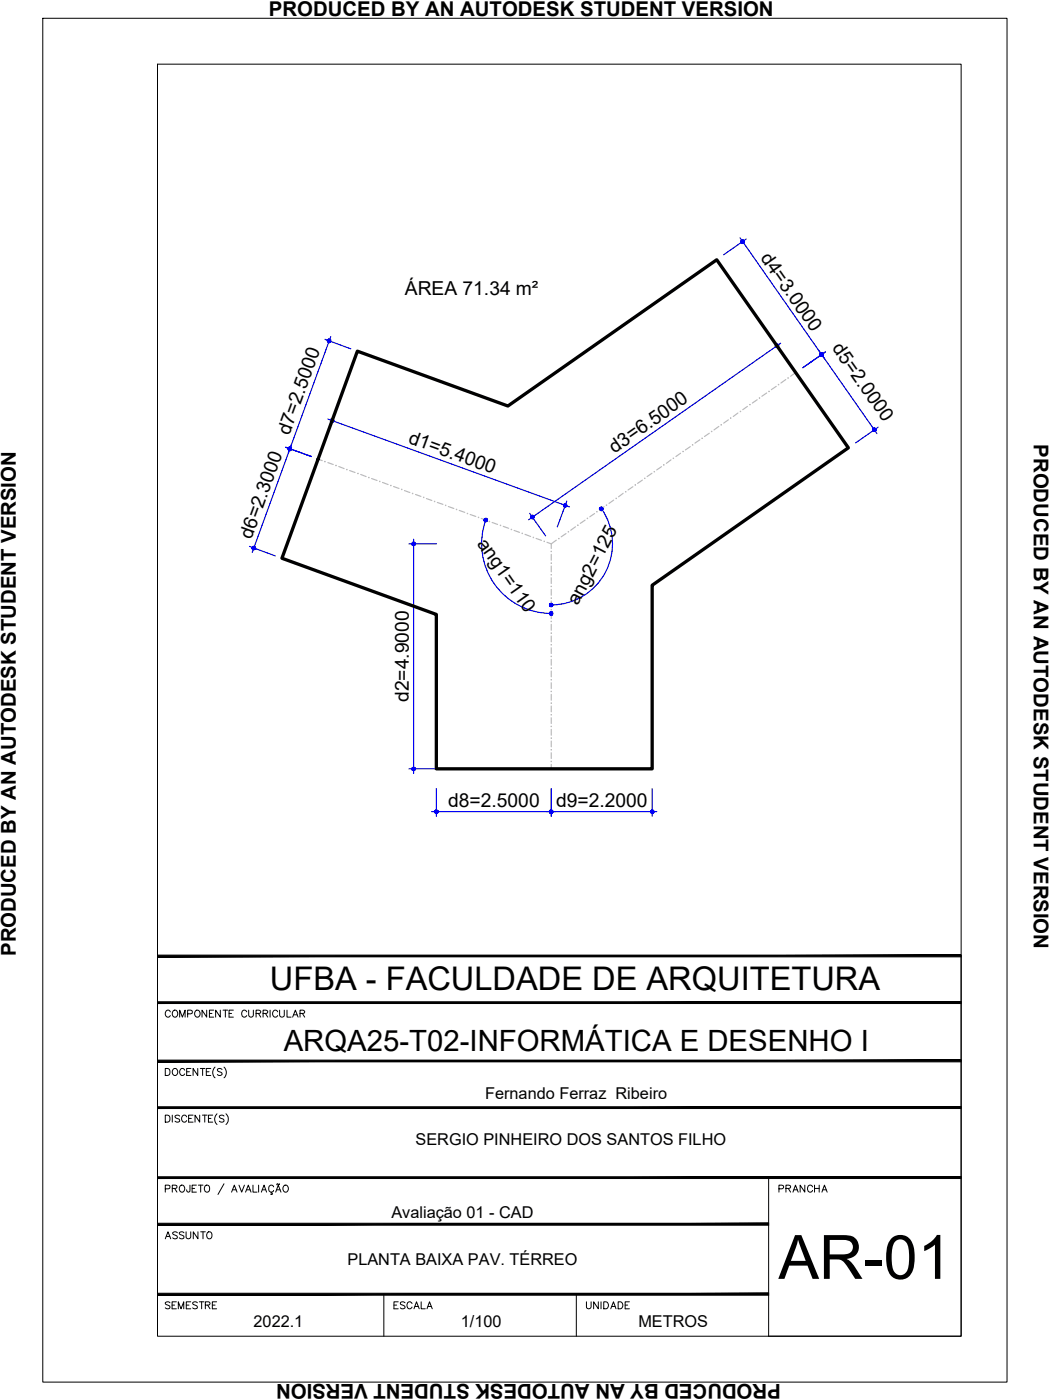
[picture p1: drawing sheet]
<svg xmlns="http://www.w3.org/2000/svg" width="229mm" height="305mm" viewBox="0 0 229 305" stroke-linecap="round" stroke-linejoin="round" font-family="sans-serif">
<!-- layer: ARQ_EIXO CINZA 04 -->
<g fill="none" stroke="#bababa" stroke-width=".25">
<path d="M69.3 99.9l.8 .4M148.2 98.7l-1 .7M150.3 97.2l-1.1 .8M152.4 95.8l-1.1 .7M154.4 94.3l-1 .7M156.5 92.8l-1.1 .8M158.6 91.4l-1 .7M160.7 89.9l-1.1 .8M162.7 88.5l-1 .7M164.8 87l-1 .8M166.9 85.6l-1 .7M169 84.1l-1.1 .7"/>
<path d="M171.1 82.6l-1.1 .8M173.2 81.1l-1.1 .8M71.4 100.7l1.2 .4M73.7 101.6l1.2 .4M76.1 102.4l1.2 .5M78.5 103.3l1.2 .5M80.9 104.2l1.2 .4M83.3 105l1.2 .5M85.7 105.9l1.2 .4M88.1 106.8l1.1 .4M90.5 107.7l1.2 .4M92.8 108.5l1.2 .5"/>
<path d="M95.2 109.4l1.2 .4M97.6 110.3l1.2 .4M100 111.1l1.2 .4M102.4 112l1.2 .4M104.8 112.9l1.2 .4M107.1 113.7l1.2 .5M109.6 114.6l1.1 .4M111.9 115.5l1.2 .4M114.3 116.3l1.2 .5M116.7 117.2l1.2 .4M119.1 118.1l.9 .3M121.1 117.6l-1.1 .8v1"/>
<path d="M123.2 116.2l-1 .7M125.3 114.7l-1.1 .7M127.4 113.2l-1.1 .8M129.5 111.8l-1.1 .7M131.5 110.3l-1 .7M133.6 108.9l-1 .7M135.7 107.4l-1 .8M137.8 106l-1.1 .7M139.9 104.5l-1.1 .7M141.9 103l-1 .8M144 101.6l-1 .7M146.1 100.1l-1 .8"/>
<path d="M120 120.7v1.3M120 123.2v1.3M120 125.8v1.2M120 128.3v1.3M120 130.9v1.2M120 133.4v1.3M120 135.9v1.3M120 138.5v1.2M120 141v1.3M120 143.6v1.2M120 146.1v1.3M120 148.6v1.3"/>
<path d="M120 151.2v1.2M120 153.7v1.3M120 156.3v1.2M120 158.8v1.3M120 161.3v1.3M120 163.9v1.2M120 166.4v1"/>
</g>
<g fill="#bababa" stroke="#bababa" stroke-width=".22">
<path d="M119.9 160.7h.2z"/>
<path d="M119.9 158.2h.2z"/>
<path d="M119.9 155.6h.2z"/>
<path d="M119.9 153.1h.2z"/>
<path d="M121.6 117.3h.2z"/>
<path d="M123.7 115.8h.1z"/>
<path d="M127.8 112.9h.2z"/>
<path d="M134.1 108.5h.1z"/>
<path d="M136.1 107.1h.2z"/>
<path d="M140.3 104.1h.2z"/>
<path d="M142.4 102.7h.1z"/>
<path d="M144.5 101.1v.2z"/>
<path d="M148.7 98.3h.1z"/>
<path d="M150.7 96.9h.2z"/>
<path d="M156.9 92.5h.2z"/>
<path d="M159 91h.2z"/>
<path d="M161.2 89.5l.1 .1z"/>
<path d="M165.3 86.7h.1z"/>
<path d="M169.5 83.7v.1z"/>
<path d="M171.5 82.3h.2z"/>
<path d="M118.4 117.9h.2z"/>
<path d="M116 117h.2z"/>
<path d="M106.5 113.5h.1z"/>
<path d="M101.7 111.8h.2z"/>
<path d="M99.3 110.9h.2z"/>
<path d="M96.9 110h.2z"/>
<path d="M87.4 106.6h.1z"/>
<path d="M80.2 104h.2z"/>
<path d="M77.9 103.1h.1z"/>
<path d="M75.4 102.2h.2z"/>
<path d="M70.7 100.5h.1z"/>
<circle cx="120" cy="165.8" r=".07"/>
<circle cx="120" cy="163.2" r=".07"/>
<circle cx="120" cy="150.5" r=".07"/>
<circle cx="120" cy="148" r=".07"/>
<circle cx="120" cy="145.4" r=".07"/>
<circle cx="120" cy="142.9" r=".07"/>
<circle cx="120" cy="140.4" r=".07"/>
<circle cx="120" cy="137.8" r=".07"/>
<circle cx="120" cy="135.3" r=".07"/>
<circle cx="120" cy="132.7" r=".07"/>
<circle cx="120" cy="130.2" r=".07"/>
<circle cx="120" cy="127.7" r=".07"/>
<circle cx="120" cy="125.1" r=".07"/>
<circle cx="120" cy="122.6" r=".07"/>
<circle cx="120" cy="120" r=".07"/>
<circle cx="125.8" cy="114.3" r=".07"/>
<circle cx="130" cy="111.4" r=".07"/>
<circle cx="132" cy="110" r=".07"/>
<circle cx="138.3" cy="105.6" r=".07"/>
<circle cx="146.6" cy="99.8" r=".07"/>
<circle cx="152.9" cy="95.4" r=".07"/>
<circle cx="155" cy="93.9" r=".07"/>
<circle cx="163.3" cy="88.1" r=".07"/>
<circle cx="167.4" cy="85.2" r=".07"/>
<circle cx="113.7" cy="116.1" r=".07"/>
<circle cx="111.3" cy="115.3" r=".07"/>
<circle cx="109" cy="114.4" r=".07"/>
<circle cx="104.2" cy="112.6" r=".07"/>
<circle cx="94.6" cy="109.2" r=".07"/>
<circle cx="92.3" cy="108.3" r=".07"/>
<circle cx="89.8" cy="107.4" r=".07"/>
<circle cx="85.1" cy="105.7" r=".07"/>
<circle cx="82.7" cy="104.8" r=".07"/>
<circle cx="73.2" cy="101.3" r=".07"/>
</g>
<!-- layer: COTA AZUL -->
<g fill="none" stroke="#00f" stroke-width=".25">
<path d="M161.1 51.8l29.8 42.6M162.5 52l-4.9 3.5M70.7 73.9l5.7 2M72 73.3l-17.1 47M168.6 74.5l3.4 4.9M170 74.7l-54.9 38.5M179.7 76.6l-4.9 3.5M62.2 97.4l5.6 2M71.4 91.2l52.6 19.2M72.6 90.6l-2 5.7M191.2 93l-4.9 3.4M54.3 119l5.6 2"/>
<path d="M89 118.4h6M90 117.4v51M105.8 113.2a15.2 15.2 0 0 0 14.2 20.4M115.3 111.8l3.5 4.9M123.4 109.1l-2.1 5.6M130.9 110.7a13.3 13.3 0 0 1-10.9 21M89 167.4h6M94 176.7h49M95 171.7v6M120 171.7v6M142 171.7v6"/>
</g>
<!-- layer: 0 -->
<g fill="#00f" stroke="#00f" stroke-width=".22">
<path d="M72 91.4l-.1 .3 .4-.1zM71.9 91.7l.4-.1-.3 .2zM72 91.8l.2 .1 .1-.3z"/>
<path d="M72.3 91.6l-.1 .3h.1zM72.3 91.6l.3 .3h-.3zM72.3 91.6l.3 .3v-.2z"/>
<path d="M72.3 91.6l.3 .1 .1-.2zM72.3 91.6l.3-.3 .1 .2zM72.4 91.2l-.1 .4 .3-.3z"/>
<path d="M72.2 91.2l.1 .4 .1-.4zM72.1 91.3l.1-.1 .1 .4zM72.1 91.3l-.1 .1 .3 .2z"/>
<path d="M123.1 110l.3 .2v-.2zM123.1 110l.2-.2 .1 .2zM123.2 109.7l-.1 .3 .2-.2z"/>
<path d="M123 109.7l.1 .3 .1-.3zM122.8 109.8l.2-.1 .1 .3zM122.8 109.8l-.1 .1 .4 .1z"/>
<path d="M122.7 109.9v.2l.4-.1zM122.7 110.1l.4-.1-.3 .3zM122.8 110.3l.1 .1 .2-.4z"/>
<path d="M123.1 110l-.2 .4h.2zM123.1 110l.2 .3-.2 .1zM123.1 110l.2 .3 .1-.1z"/>
<path d="M89.9 118.1l.1 .3v-.4zM89.9 118.1l.1 .3-.3-.2zM89.7 118.2v.2h.3z"/>
<path d="M89.7 118.4v.2l.3-.2zM89.7 118.6l.3-.2-.1 .3zM90 118.4l-.1 .3 .1 .1z"/>
<path d="M90 118.4v.4l.2-.1zM90 118.4l.4 .2-.2 .1zM90 118.4l.4 .2v-.2z"/>
<path d="M90 118.4h.4v-.2zM90.2 118.1l.2 .1-.4 .2zM90 118v.4l.2-.3z"/>
<path d="M90 167.4v.4l.2-.1zM90 167.4l.4 .2-.2 .1zM90 167.4l.4 .2v-.2z"/>
<path d="M90 167.4h.4v-.2zM90.2 167.1l.2 .1-.4 .2zM90 167v.4l.2-.3z"/>
<path d="M89.9 167.1l.1 .3v-.4zM89.7 167.2l.2-.1 .1 .3zM89.7 167.2v.2h.3z"/>
<path d="M89.7 167.4v.2l.3-.2zM89.7 167.6l.3-.2-.1 .3zM90 167.4l-.1 .3 .1 .1z"/>
<path d="M115.6 112.8l.1 .1 .2-.3zM115.9 112.6l.1 .3h-.3zM115.9 112.6l.1 .3h.1z"/>
<path d="M115.9 112.6l.2 .3 .1-.2zM115.9 112.6l.4-.1-.1 .2zM115.9 112.6l.4-.1-.1-.1z"/>
<path d="M116.1 112.2l-.2 .4 .3-.2zM115.9 112.2h.2l-.2 .4zM115.7 112.3l.2 .3v-.4z"/>
<path d="M115.7 112.3l-.1 .1 .3 .2zM115.6 112.4l.3 .2h-.4zM115.5 112.6l.1 .2 .3-.2z"/>
<path d="M169.3 74.9l-.1 .4 .3-.2zM169.1 74.9h.2l-.1 .4zM169 75l.2 .3-.1-.4z"/>
<path d="M169 75l-.2 .1 .4 .2zM168.8 75.1l.4 .2h-.4zM168.8 75.3v.2l.4-.2z"/>
<path d="M168.8 75.5l.2 .1 .2-.3zM169.2 75.3v.3h-.2zM169.2 75.3v.3h.2z"/>
<path d="M169.2 75.3l.2 .3 .1-.2zM169.2 75.3h.3v.1zM169.2 75.3h.3v-.2z"/>
<path d="M161.5 52.3l-.2 .2 .4 .1zM161.3 52.5l.4 .1-.4 .1zM161.3 52.7l.1 .1 .3-.2z"/>
<path d="M161.4 52.8l.1 .2 .2-.4zM161.7 52.6v.4h-.2zM161.7 52.6v.4l.2-.1z"/>
<path d="M161.7 52.6l.2 .3 .1-.2zM161.7 52.6h.4l-.1 .1zM161.7 52.6h.4l-.1-.2z"/>
<path d="M161.8 52.3l-.1 .3 .3-.2zM161.6 52.2l.2 .1-.1 .3zM161.5 52.3l.2 .3-.1-.4z"/>
<path d="M178.9 77.2l.2 .3 .1-.2zM178.9 77.2l.3-.1v.2zM178.9 77.2l.3-.1v-.1z"/>
<path d="M179 76.8l-.1 .4 .3-.2zM178.9 76.8h.1l-.1 .4zM178.7 76.9l.2 .3v-.4z"/>
<path d="M178.7 76.9l-.1 .1 .3 .2zM178.6 77l.3 .2h-.4zM178.5 77.2l.1 .2 .3-.2z"/>
<path d="M178.6 77.4l.1 .1 .2-.3zM178.9 77.2v.4l-.2-.1zM178.9 77.2v.4l.2-.1z"/>
<path d="M178.7 76.9l-.1 .1 .3 .2zM178.6 77l.3 .2h-.4zM178.5 77.2l.1 .2 .3-.2z"/>
<path d="M178.6 77.4l.1 .1 .2-.3zM178.9 77.2v.4l-.2-.1zM178.9 77.2v.4l.2-.1z"/>
<path d="M178.9 77.2l.2 .3 .1-.2zM178.9 77.2l.3-.1v.2zM178.9 77.2l.3-.1v-.1z"/>
<path d="M179 76.8l-.1 .4 .3-.2zM178.9 76.8h.1l-.1 .4zM178.7 76.9l.2 .3v-.4z"/>
<path d="M190.4 93.6l.2 .3 .1-.2zM190.4 93.6l.3-.1v.2zM190.4 93.6l.3-.1v-.2z"/>
<path d="M190.5 93.2l-.1 .4 .3-.3zM190.3 93.2h.2l-.1 .4zM190.2 93.3l.2 .3-.1-.4z"/>
<path d="M190.2 93.3l-.2 .1 .4 .2zM190 93.4l.4 .2h-.4zM190 93.6v.2l.4-.2z"/>
<path d="M190 93.8l.2 .1 .2-.3zM190.4 93.6v.3h-.2zM190.4 93.6v.3h.2z"/>
<path d="M63 97.3l.1 .4 .1-.3zM62.9 97.4l.1-.1 .1 .4zM62.9 97.4l-.2 .2 .4 .1z"/>
<path d="M62.7 97.6v.2l.4-.1zM62.7 97.8l.4-.1-.3 .3zM62.8 98h.2l.1-.3z"/>
<path d="M63.1 97.7l-.1 .3 .2 .1zM63.1 97.7l.2 .3-.1 .1zM63.1 97.7l.2 .3 .2-.2z"/>
<path d="M63.1 97.7l.4 .1v-.2zM63.1 97.7l.3-.2 .1 .1zM63.2 97.4l-.1 .3 .3-.2z"/>
<path d="M55.2 119.3l-.1 .4h.2zM55.2 119.3l.3 .3-.2 .1zM55.2 119.3l.3 .3 .1-.1z"/>
<path d="M55.2 119.3l.4 .2v-.2zM55.2 119.3l.3-.2 .1 .2zM55.4 119l-.2 .3 .3-.2z"/>
<path d="M55.2 119v.3l.2-.3zM55 119h.2v.3zM55 119l-.1 .2 .3 .1z"/>
<path d="M54.9 119.2v.2l.3-.1zM54.9 119.4l.3-.1-.3 .2zM54.9 119.5l.2 .2 .1-.4z"/>
<path d="M63.1 97.7l-.1 .3 .2 .1zM63.1 97.7l.2 .3-.1 .1zM63.1 97.7l.2 .3 .2-.2z"/>
<path d="M63.1 97.7l.4 .1v-.2zM63.1 97.7l.3-.2 .1 .1zM63.2 97.4l-.1 .3 .3-.2z"/>
<path d="M63 97.3l.1 .4 .1-.3zM62.9 97.4l.1-.1 .1 .4zM62.9 97.4l-.2 .2 .4 .1z"/>
<path d="M62.7 97.6v.2l.4-.1zM62.7 97.8l.4-.1-.3 .3zM62.8 98h.2l.1-.3z"/>
<path d="M71.6 73.8l.1 .4 .1-.3zM71.4 73.9l.2-.1 .1 .4zM71.4 73.9l-.1 .2 .4 .1z"/>
<path d="M71.3 74.1v.2l.4-.1zM71.3 74.3l.4-.1-.3 .3zM71.4 74.5h.1l.2-.3z"/>
<path d="M71.7 74.2l-.2 .3 .2 .1zM71.7 74.2l.2 .3-.2 .1zM71.7 74.2l.2 .3 .1-.2z"/>
<path d="M71.7 74.2l.3 .1v-.1zM71.7 74.2l.3-.2v.2zM71.8 73.9l-.1 .3 .3-.2z"/>
<path d="M120 176.7h.4l-.1-.2zM120.2 176.4l.1 .1-.3 .2zM120 176.3v.4l.2-.3z"/>
<path d="M119.8 176.4l.2 .3v-.4zM119.8 176.4l.2 .3-.3-.2zM119.7 176.5l-.1 .2h.4z"/>
<path d="M119.6 176.7l.1 .2 .3-.2zM119.7 176.9l.3-.2-.2 .3zM120 176.7l-.2 .3 .2 .1z"/>
<path d="M120 176.7v.4l.2-.1zM120 176.7l.3 .2-.1 .1zM120 176.7l.3 .2 .1-.2z"/>
<path d="M94.6 176.7l.1 .2 .3-.2zM94.7 176.9l.3-.2-.2 .3zM95 176.7l-.2 .3 .2 .1z"/>
<path d="M95 176.7v.4l.2-.1zM95 176.7l.3 .2-.1 .1zM95 176.7l.3 .2 .1-.2z"/>
<path d="M95 176.7h.4l-.1-.2zM95.2 176.4l.1 .1-.3 .2zM95 176.3v.4l.2-.3z"/>
<path d="M94.8 176.4l.2 .3v-.4zM94.7 176.5l.1-.1 .2 .3zM94.7 176.5l-.1 .2h.4z"/>
<path d="M142 176.7h.4l-.1-.2zM142.2 176.4l.1 .1-.3 .2zM142 176.3v.4l.2-.3z"/>
<path d="M141.8 176.4l.2 .3v-.4zM141.8 176.4l.2 .3-.3-.2zM141.7 176.5l-.1 .2h.4z"/>
<path d="M141.6 176.7l.1 .2 .3-.2zM141.7 176.9l.3-.2-.2 .3zM142 176.7l-.2 .3 .2 .1z"/>
<path d="M142 176.7v.4l.2-.1zM142 176.7l.3 .2-.1 .1zM142 176.7l.3 .2 .1-.2z"/>
<path d="M119.6 176.7l.1 .2 .3-.2zM119.7 176.9l.3-.2-.2 .3zM120 176.7l-.2 .3 .2 .1z"/>
<path d="M120 176.7v.4l.2-.1zM120 176.7l.3 .2-.1 .1zM120 176.7l.3 .2 .1-.2z"/>
<path d="M120 176.7h.4l-.1-.2zM120.2 176.4l.1 .1-.3 .2zM120 176.3v.4l.2-.3z"/>
<path d="M119.8 176.4l.2 .3v-.4zM119.8 176.4l.2 .3-.3-.2zM119.7 176.5l-.1 .2h.4z"/>
<path d="M105.7 112.9v.3l.2-.3zM105.5 112.9h.2v.3zM105.5 112.9l-.1 .2 .3 .1z"/>
<path d="M105.4 113.1v.2l.3-.1zM105.4 113.3l.3-.1-.2 .3zM105.5 113.5l.1 .1 .1-.4z"/>
<path d="M105.7 113.2l-.1 .4h.2zM105.7 113.2l.3 .3-.2 .1zM105.7 113.2l.3 .3 .1-.1z"/>
<path d="M105.7 113.2l.4 .2v-.2zM105.7 113.2l.3-.2 .1 .2zM105.9 112.9l-.2 .3 .3-.2z"/>
<path d="M120 133.6h.4l-.1-.2zM120.2 133.2l.1 .2-.3 .2zM120 133.2v.4l.2-.4z"/>
<path d="M119.8 133.2l.2 .4v-.4zM119.8 133.2l.2 .4-.3-.2zM119.7 133.4l-.1 .2h.4z"/>
<path d="M119.6 133.6l.1 .2 .3-.2zM119.7 133.8l.3-.2-.2 .3zM120 133.6l-.2 .3h.2z"/>
<path d="M120 133.6v.3h.2zM120 133.6l.3 .2-.1 .1zM120 133.6l.3 .2 .1-.2z"/>
<path d="M119.6 131.7l.1 .2 .3-.2zM119.7 131.9l.3-.2-.2 .3zM120 131.7l-.2 .3 .2 .1z"/>
<path d="M120 131.7v.4l.2-.1zM120 131.7l.3 .2-.1 .1zM120 131.7l.3 .2 .1-.2z"/>
<path d="M120 131.7h.4l-.1-.2zM120.2 131.4l.1 .1-.3 .2zM120 131.4v.3l.2-.3z"/>
<path d="M119.8 131.4l.2 .3v-.3zM119.8 131.4l.2 .3-.3-.2zM119.7 131.5l-.1 .2h.4z"/>
<path d="M130.7 110.5l-.1 .1 .3 .2zM130.6 110.6l.3 .2h-.4zM130.5 110.8l.1 .2 .3-.2z"/>
<path d="M130.6 111l.1 .1 .2-.3zM130.9 110.8v.4l-.2-.1zM130.9 110.8v.4l.2-.1z"/>
<path d="M130.9 110.8l.2 .3 .1-.1zM130.9 110.8l.4-.1-.1 .3zM130.9 110.8l.4-.1-.1-.1z"/>
<path d="M131.1 110.4l-.2 .4 .3-.2zM130.9 110.4h.2l-.2 .4zM130.7 110.5l.2 .3v-.4z"/>
</g>
<path d="M77.8 76.5l32.8 11.9 45.4-31.8 28.7 40.9-42.7 29.9v40h-47v-33.6l-33.6-12.3z" fill="none" stroke="#000" stroke-width=".72"/>
<!-- layer: MRG_EXTERNA -->
<path d="M9.3 4h209.9v296.9h-209.9z" fill="none" stroke="#000" stroke-width=".22"/>
<!-- layer: MRG_INTERNA -->
<path d="M34.3 14h175v276.9h-175z" fill="none" stroke="#000" stroke-width=".22"/>
<!-- layer: SIMB_01 -->
<g fill="#000" stroke="#000" stroke-width=".22">
<path d="M34.3 218.1v.4l175-.4zM34.3 218.5l175-.4v.4z"/>
<path d="M34.3 207.9v.4l175-.4zM34.3 208.3l175-.4v.4z"/>
<path d="M34.3 230.8v.4l175-.4zM34.3 231.2l175-.4v.4z"/>
<path d="M34.3 256.2v.4l175-.4zM34.3 256.6l175-.4v.4z"/>
<path d="M34.3 241v.3l175-.3zM34.3 241.3l175-.3v.3z"/>
<path d="M34.3 266.3v.4l133-.4zM34.3 266.7l133-.4v.4z"/>
<path d="M34.3 282h133v-.4zM34.3 281.6h133l-133 .4z"/>
</g>
<g fill="none" stroke="#000" stroke-width=".22">
<path d="M45 219.9v1.5l-1-1.5v1.5M46.5 219.9h-.9v1.5h.9M48 219.9v1.5l-1.1-1.5v1.5M48.6 219.9h1M49.1 219.9v1.5M50.8 219.9h-.9v1.5h.9M54.1 219.9v1.1l.5 .4h.3l.3-.4v-1.1M58.8 219.9v1.5M60.9 219.9v1.1l.4 .4 .5-.2 .1-1.3M62.5 219.9v1.5h.9M209.3 208.1v82.8h-42v-34.5M36 232.6h.5a.82 .82 0 0 1 .5 .8 .82 .82 0 0 1-.5 .7h-.5z"/>
<path d="M37.1 220.3a.56 .56 0 0 0-.7-.4 .56 .56 0 0 0-.4 .6 .63 .63 0 0 0 .2 .8 .63 .63 0 0 0 .9-.2M37.7 220.1a.72 .72 0 0 1 1 .2 .72 .72 0 0 1-.3 1.1 .72 .72 0 0 1-.9-.4 .72 .72 0 0 1 .2-.9zM37.7 232.8a.72 .72 0 0 1 1 .2 .72 .72 0 0 1-.3 1.1 .72 .72 0 0 1-.9-.4 .72 .72 0 0 1 .2-.9zM39.1 221.4v-1.5l.6 1.5 .6-1.5v1.5M40.2 233a.56 .56 0 0 0-.6-.4 .56 .56 0 0 0-.5 .6 .63 .63 0 0 0 .3 .8 .63 .63 0 0 0 .8-.2M40.6 233.3h.6M40.9 220.7l.9-.1v-.5l-.3-.2h-.6v1.5M41.6 232.6h-1v1.5h1M42.7 220a.71 .71 0 0 1 .9 .7 .71 .71 0 0 1-.9 .7l-.3-.5v-.4zM43.1 232.6v1.5l-1.1-1.5v1.5M43.6 232.6h1M44.1 232.6v1.5"/>
<path d="M44.9 233.3h.6M45.6 220.6h.5M45.9 232.6h-1v1.5h1M46.8 232.3a1.57 1.57 0 0 0 0 2.4M48.3 232.8l-.3-.2-.7 .2 .2 .4 .5 .2 .3 .3v.2l-.3 .2-.7-.2M48.8 232.3a1.57 1.57 0 0 1 0 2.4M49.9 220.6h.5M53.7 220.3a.56 .56 0 0 0-.6-.4 .56 .56 0 0 0-.5 .6 .63 .63 0 0 0 .3 .8 .63 .63 0 0 0 .8-.2M55.8 220.6h.8l.2-.4-.4-.3h-.6v1.5M56.3 220.6l.5 .8M57.3 220.6h.8l.2-.4-.4-.3h-.6v1.5M57.8 220.6l.5 .8"/>
<path d="M60.5 220.3a.56 .56 0 0 0-.7-.4 .56 .56 0 0 0-.4 .6 .63 .63 0 0 0 .2 .8 .63 .63 0 0 0 .9-.2M63.7 221.4l.6-1.5 .6 1.5M63.9 220.9h.7M65.3 220.6h.9l.1-.4-.3-.3h-.7v1.5M65.8 220.6l.5 .8M36 242.8h.5a.82 .82 0 0 1 .5 .7 .82 .82 0 0 1-.5 .8h-.5zM36 258.8l.9-.1 .1-.6-1-.1v1.5M37.5 258.7l1-.1v-.5l-1-.1v1.5M37.5 242.8v1.5M38 258.7l.5 .8M39.1 243l-.3-.2-.7 .2 .2 .4 .7 .3 .1 .2v.2l-.3 .2-.7-.2M39.2 258.2a.72 .72 0 0 1 1 .2 .72 .72 0 0 1-.3 1.1 .72 .72 0 0 1-.9-.4 .72 .72 0 0 1 .2-.9z"/>
<path d="M40.6 243.2a.56 .56 0 0 0-.6-.4 .56 .56 0 0 0-.5 .6 .63 .63 0 0 0 .3 .8 .63 .63 0 0 0 .8-.2M41.1 243.5h.6M41.4 258l-.1 1.4-.4 .1-.2-.1-.1-.4M41.8 258.7h.6M42 242.8h-.9v1.5h.9M42.8 258h-1v1.5h1M43.2 258h1M43.5 242.8v1.5l-1-1.5v1.5M43.7 258v1.5M44.1 242.8h1M44.6 242.8v1.5M44.6 258.2a.63 .63 0 0 1 .8-.1 .63 .63 0 0 1 .2 .9 .57 .57 0 0 1-.5 .6 .57 .57 0 0 1-.6-.6z"/>
<path d="M45.4 243.5h.5M46.3 242.8h-.9v1.5h.9M47.2 242.5a1.57 1.57 0 0 0 0 2.3M48.8 243l-.4-.2-.6 .2 .1 .4 .7 .3 .2 .2v.2l-.4 .2-.6-.2M48.8 257.7l-1.3 2.4M49.2 242.5a1.57 1.57 0 0 1 0 2.3M50.4 259.5l.6-1.5 .6 1.5M50.7 259h.7M52 258l.6 1.5 .6-1.5M53.5 259.5l.6-1.5 .6 1.5M53.7 259h.7M55.1 258v1.5h.9"/>
<path d="M56.3 258v1.5M56.9 259.5l.6-1.5 .5 1.5M57.1 259h.7M59.1 259.5v.3l.2 .2h-.4M59.6 258.4a.6 .6 0 0 0-.9-.3 .6 .6 0 0 0-.2 .9 .54 .54 0 0 0 .4 .5 .54 .54 0 0 0 .7-.3M60 259.5l.6-1.5 .6 1.5M60.2 259h.8M60.3 257.8l-.1 .1M60.3 257.8h.2M60.5 257.8l.1 .1M60.6 257.9h.2M60.9 257.7l-.1 .2"/>
<path d="M61.8 258.2a.72 .72 0 0 1 1 .2 .72 .72 0 0 1-.3 1.1 .72 .72 0 0 1-.9-.4 .72 .72 0 0 1 .2-.9zM83.6 281.8v9.1M125.5 281.8v9.1"/>
</g>
<text font-size="13.3" x="169.5" y="278.4">AR-01</text>
<text font-size="7.1" x="58.8" y="215.6">UFBA - FACULDADE DE ARQUITETURA</text>
<text font-size="6.4" x="61.8" y="228.9">ARQA25-T02-INFORMÁTICA E DESENHO I</text>
<g font-size="4.4">
<text x="58.5" y="3.6">PRODUCED BY AN AUTODESK STUDENT VERSION</text>
<text x="225.1" y="96.7" transform="rotate(90 225.1 96.7)">PRODUCED BY AN AUTODESK STUDENT VERSION</text>
<text x="3.5" y="208.2" transform="rotate(-90 3.5 208.2)">PRODUCED BY AN AUTODESK STUDENT VERSION</text>
<text x="168.3" y="260.7">PRANCHA</text>
<text x="34.9" y="270.9">ASSUNTO</text>
<text x="34.9" y="286.1">SEMESTRE</text>
<text x="84.7" y="286.1">ESCALA</text>
<text x="126.3" y="286.1">UNIDADE</text>
<text x="170" y="301.3" transform="rotate(-180 170 301.3)">PRODUCED BY AN AUTODESK STUDENT VERSION</text>
</g>
<g font-size="4.2">
<text x="165.4" y="56.1" transform="rotate(55 165.4 56.1)">d4=3.0000</text>
<text x="88.1" y="64.1">ÁREA 71.34 m²</text>
<text x="181" y="75.8" transform="rotate(55 181 75.8)">d5=2.0000</text>
<text x="63" y="95" transform="rotate(-70 63 95)">d7=2.5000</text>
<text x="88.7" y="96.4" transform="rotate(20 88.7 96.4)">d1=5.4000</text>
<text x="133.8" y="98.8" transform="rotate(-35 133.8 98.8)">d3=6.5000</text>
<text x="54.8" y="117.5" transform="rotate(-70 54.8 117.5)">d6=2.3000</text>
<text x="103.8" y="118.4" transform="rotate(55 103.8 118.4)">ang1=110</text>
<text x="125.8" y="132" transform="rotate(-62 125.8 132)">ang2=125</text>
<text x="89" y="152.8" transform="rotate(-90 89 152.8)">d2=4.9000</text>
<text x="97.6" y="175.6">d8=2.5000</text>
<text x="121.1" y="175.6">d9=2.2000</text>
</g>
<g font-size="3.5">
<text x="105.6" y="239.3">Fernando Ferraz Ribeiro</text>
<text x="90.5" y="249.3">SERGIO PINHEIRO DOS SANTOS FILHO</text>
<text x="85.2" y="265.2">Avaliação 01 - CAD</text>
<text x="75.6" y="275.4">PLANTA BAIXA PAV. TÉRREO</text>
<text x="55.2" y="289">2022.1</text>
<text x="100.3" y="289">1/100</text>
<text x="139" y="289">METROS</text>
</g>
</svg>
